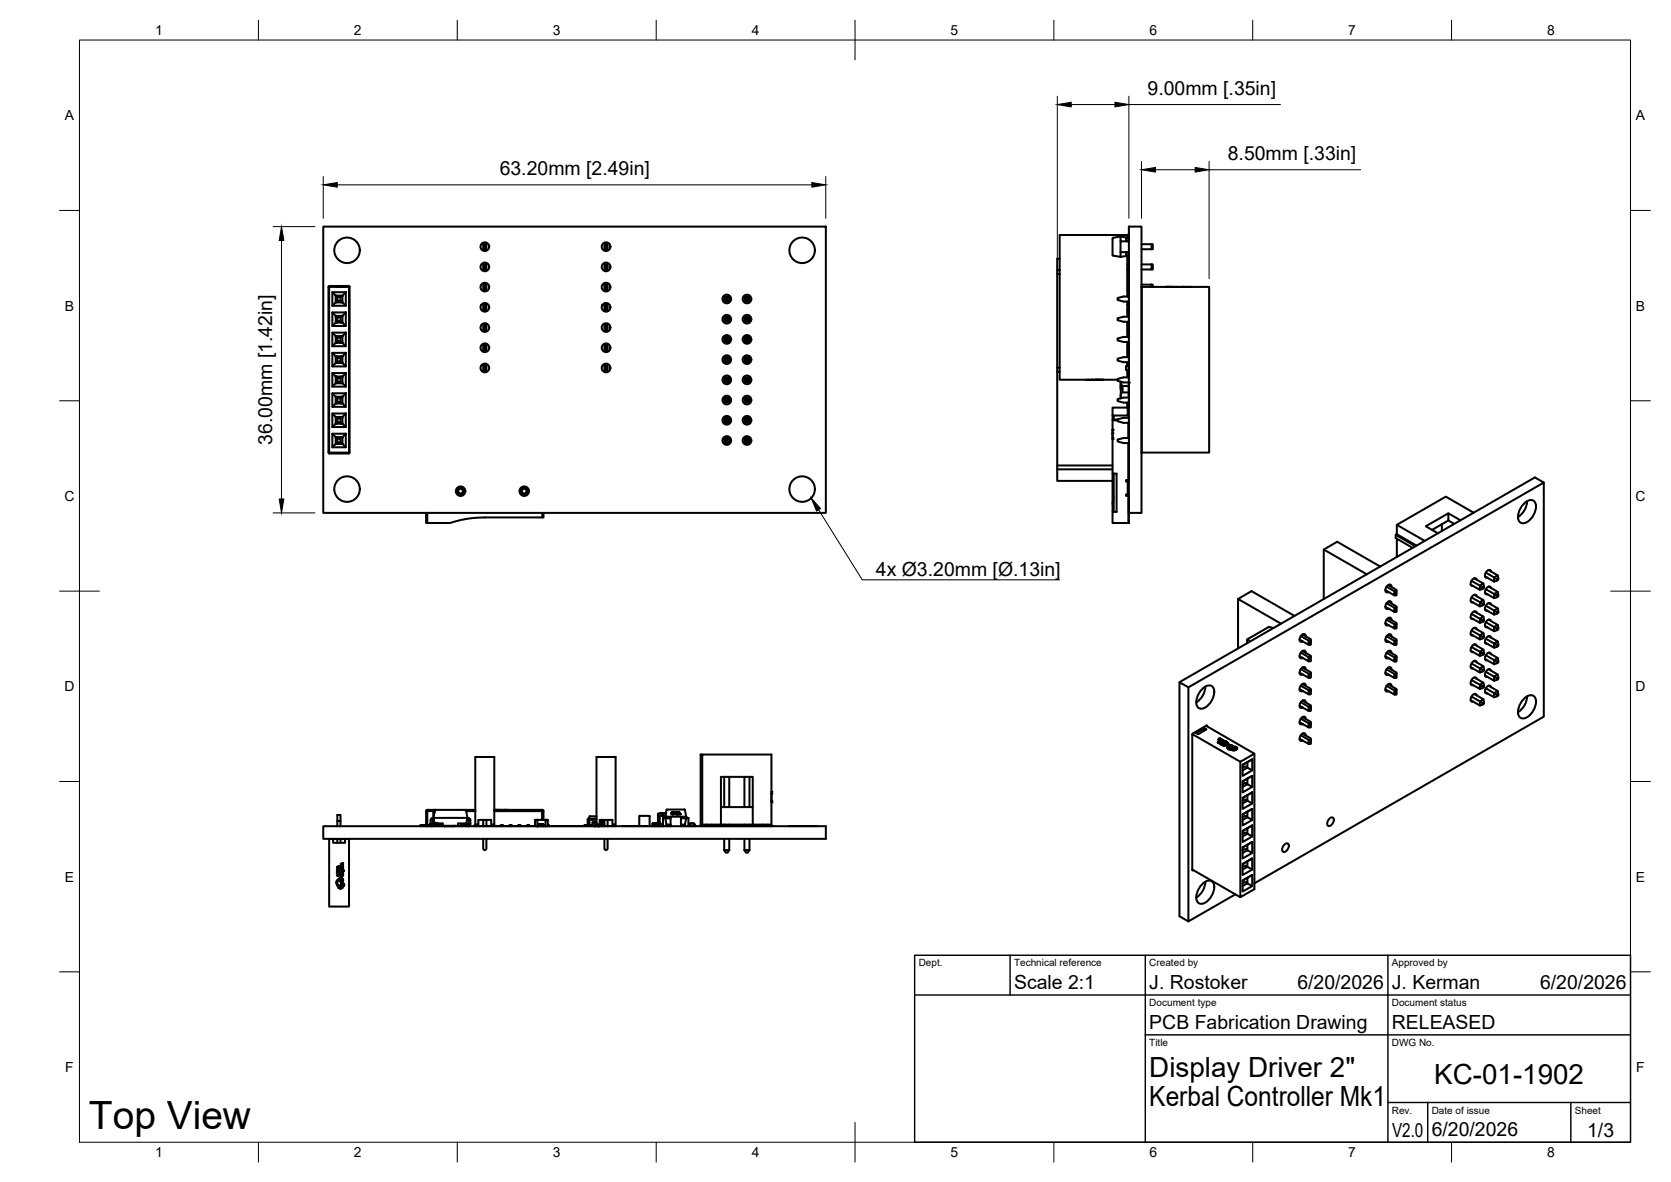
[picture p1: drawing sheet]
<svg xmlns="http://www.w3.org/2000/svg" width="420mm" height="297mm" viewBox="0 0 420 297" stroke-linecap="round" stroke-linejoin="round" font-family="sans-serif">
<!-- layer: Visible -->
<g fill="none" stroke="#000" stroke-width=".51">
<path d="M81.3 56.9h126.3v72h-126.3zM279.9 59.8l1.8-.4 2 .4v.8M279.9 59.7l-.2 .3 .1 4.2 1.9 .4M281.7 59.4v1.2M283.2 59.7l-.1 .9M283.4 59.7v-.6h-17v36.3h14.6M283.8 58.7v1.9h-2.1v2.8h2.1v11.1h-1.3l-1.5 .4v.5l1.5 .4h1.3v2.7M283.8 56.9h3.2v72h-3.2zM82.8 72.1h5v41.6h-5zM83.6 73.4h3.4v3.4h-3.4zM83.6 78.5h3.4v3.4h-3.4zM83.6 73.4l.8 .9"/>
<path d="M83.6 78.5l.8 .9M84.4 74.3v1.7M84.4 79.4v1.7M84.4 74.3h1.7M84.4 79.4h1.7M84.4 75.8l.2 .2M84.5 72.1h2.1M84.6 74.3l-.2 .1M84.6 79.4l-.2 .1M84.8 74.3v.4M84.8 74.7v.9M84.8 75.6v.4"/>
<path d="M84.8 79.4v.4M84.8 79.8v.9M84.8 74.7h.8M84.8 75.6h.8M84.8 79.8h.8M85.6 74.3v.4M85.6 74.7v.9M85.6 75.6v.4M85.6 79.4v.4M85.6 79.8v.9M86 74.3l.1 .1M86 79.4l.1 .1"/>
<path d="M86.1 76h-1.7l-.8 .8M86.1 74.3v1.7M86.1 79.4v1.7M86.1 76l.9 .8M86.1 75.8l-.1 .2M87 73.4l-.9 .9M87 78.5l-.9 .9M87.7 71.9l-4.8-.1-.3 .3v41.6l.3 .3h4.8M87.7 71.8l.2 .3M87.9 72.1v41.6M121 76.7h-.1M121.5 61.4h.3v1.2h-.3z"/>
<path d="M121.5 66.4h.3v1.3h-.3zM121.5 71.5h.3v1.3h-.3zM121.5 76.6h.3v1.3h-.3zM121.8 61.4h.2v1.2h-.2M121.8 66.4h.2v1.3h-.2M121.8 71.5h.2v1.3h-.2M121.8 76.6h.2v1.3h-.2M122 61.4h.3v1.2h-.3M122 66.4h.3v1.3h-.3M122 71.5h.3v1.3h-.3M122 76.6h.3v1.3h-.3M151.4 76.7h.1"/>
<path d="M152 61.4h.3v1.2h-.3zM152 66.4h.3v1.3h-.3zM152 71.5h.3v1.3h-.3zM152 76.6h.3v1.3h-.3zM152.3 61.4h.2v1.2h-.2M152.3 66.4h.2v1.3h-.2M152.3 71.5h.2v1.3h-.2M152.3 76.6h.2v1.3h-.2M152.5 61.4h.3v1.2h-.3M152.5 66.4h.3v1.3h-.3M152.5 71.5h.3v1.3h-.3M152.5 76.6h.3v1.3h-.3"/>
<path d="M182.1 79.6h1.3v1.3h-1.3zM182.1 74.5h1.3v1.3h-1.3zM182.1 79.6l.4 .4M182.1 74.5l.4 .4M182.5 80h.5v.5h-.5zM182.5 74.9h.5v.5h-.5zM182.5 75.4l-.4 .4M183 75.4l.4 .4M183.4 79.6l-.4 .4M183.4 74.5l-.4 .4M187.2 79.6h1.2v1.3h-1.2zM187.2 74.5h1.2v1.3h-1.2z"/>
<path d="M187.2 79.6l.4 .4M187.2 74.5l.4 .4M187.6 80h.4v.5h-.4zM187.6 74.9h.4v.5h-.4zM187.6 75.4l-.4 .4M188 75.4l.4 .4M188.4 79.6l-.4 .4M188.4 74.5l-.4 .4M265.8 67.9h.6M265.8 68.9h.6M266.4 65h-.6v28.4M281.7 63.4v1.2"/>
<path d="M283.1 63.4v.9M283.4 64.3v10.2M283.4 75.8v3.8M283.4 67.7h.4M283.4 66.4h.4M283.4 72.8h.4M283.4 71.5h.4M283.4 77.9h.4M283.4 76.6h.4M283.4 68.4h.4M283.5 78.1l.3 .4M283.7 63.4v.8l-2 .4"/>
<path d="M283.8 78.5v1.1h-1.3l-1.5 .4v.5l1.5 .4h1.3v3.8h-1.3l-1.5 .4v.4l1.5 .4h1.3v3.9h-1.3l-1.5 .3v.5l1.5 .4h1.3v3.8h-1.3l-1.5 .4v.5l1.5 .4h1.3v3.8h-1.3l-1.5 .4v.5l1.5 .4h1.3v1.2h-4.1v26.2M287 61.4h2.6v1.2h-2.6M287 72.1h17v41.6h-17M287 66.4h2.6M287 71.5h2.6M287.1 71.9v42.1M289.6 61.4h.3v1.2h-.3M289.6 66.4v1.3h-2.6M289.6 66.4h.3v1.3h-.3M289.6 71.5h.3v.6M289.6 71.5v.6M293.1 72.1h2.3"/>
<path d="M295.4 72.1h.1M295.5 72.1h.8M296.8 72.1h2.8M83.6 83.6h3.4v3.4h-3.4zM83.6 93.8h3.4v3.4h-3.4zM83.6 98.8h3.4v3.4h-3.4zM83.6 88.7h3.4v3.4h-3.4zM83.6 83.6l.8 .9M83.6 88.7l.8 .8M83.6 93.8l.8 .8M83.6 98.8l.8 .9M84.4 84.5v1.7"/>
<path d="M84.4 89.5v1.7M84.4 94.6v1.7M84.4 99.7v1.7M84.4 84.5h1.7M84.4 89.5h1.7M84.4 94.6h1.7M84.4 99.7h1.7M84.4 96.2l.2 .1M84.4 86l.2 .1M84.4 91.1l.2 .1M84.4 80.9l.2 .2M84.6 99.7l-.2 .1"/>
<path d="M84.6 94.6l-.2 .2M84.6 84.5l-.2 .1M84.6 89.5l-.2 .2M84.8 80.7v.4M84.8 84.5v.4M84.8 84.9v.8M84.8 85.7v.5M84.8 89.5v.4M84.8 89.9v.9M84.8 90.8v.4M84.8 94.6v.4M84.8 95v.9"/>
<path d="M84.8 95.9v.4M84.8 99.7v.4M84.8 80.7h.8M84.8 84.9h.8M84.8 85.7h.8M84.8 89.9h.8M84.8 90.8h.8M84.8 95h.8M84.8 95.9h.8M85.6 80.7v.4M85.6 84.5v.4M85.6 84.9v.8"/>
<path d="M85.6 85.7v.5M85.6 89.5v.4M85.6 89.9v.9M85.6 90.8v.4M85.6 94.6v.4M85.6 95v.9M85.6 95.9v.4M85.6 99.7v.4M86 99.7l.1 .1M86 94.6l.1 .2M86 84.5l.1 .1M86 89.5l.1 .2"/>
<path d="M86.1 81.1h-1.7l-.8 .8M86.1 86.2h-1.7l-.8 .8M86.1 91.2h-1.7l-.8 .9M86.1 96.3h-1.7l-.8 .9M86.1 84.5v1.7M86.1 89.5v1.7M86.1 94.6v1.7M86.1 99.7v1.7M86.1 81.1l.9 .8M86.1 86.2l.9 .8M86.1 91.2l.9 .9M86.1 96.3l.9 .9"/>
<path d="M86.1 96.2l-.1 .1M86.1 86l-.1 .1M86.1 91.1l-.1 .1M86.1 80.9l-.1 .2M87 83.6l-.9 .9M87 88.7l-.9 .8M87 93.8l-.9 .8M87 98.8l-.9 .9M121.5 81.7h.3v1.3h-.3zM121.5 86.8h.3v1.2h-.3zM121.5 91.8h.3v1.3h-.3zM121.8 81.7h.2v1.3h-.2"/>
<path d="M121.8 86.8h.2v1.2h-.2M121.8 91.8h.2v1.3h-.2M122 81.7h.3v1.3h-.3M122 86.8h.3v1.2h-.3M122 91.8h.3v1.3h-.3M152 81.7h.3v1.3h-.3zM152 86.8h.3v1.2h-.3zM152 91.8h.3v1.3h-.3zM152.3 81.7h.2v1.3h-.2M152.3 86.8h.2v1.2h-.2M152.3 91.8h.2v1.3h-.2M152.5 81.7h.3v1.3h-.3"/>
<path d="M152.5 86.8h.3v1.2h-.3M152.5 91.8h.3v1.3h-.3M182.1 84.7h1.3v1.2h-1.3zM182.1 99.9h1.3v1.3h-1.3zM182.1 94.8h1.3v1.3h-1.3zM182.1 89.7h1.3v1.3h-1.3zM182.1 84.7l.4 .4M182.1 99.9l.4 .4M182.1 94.8l.4 .4M182.1 89.7l.4 .4M182.5 85.1h.5v.4h-.5zM182.5 95.2h.5v.5h-.5z"/>
<path d="M182.5 90.1h.5v.5h-.5zM182.5 85.5l-.4 .4M182.5 95.7l-.4 .4M182.5 90.6l-.4 .4M182.5 80.5l-.4 .4M183 80.5l.4 .4M183 85.5l.4 .4M183 95.7l.4 .4M183 90.6l.4 .4M183.4 89.7l-.4 .4M183.4 84.7l-.4 .4M183.4 99.9l-.4 .4"/>
<path d="M183.4 94.8l-.4 .4M187.2 84.7h1.2v1.2h-1.2zM187.2 99.9h1.2v1.3h-1.2zM187.2 94.8h1.2v1.3h-1.2zM187.2 89.7h1.2v1.3h-1.2zM187.2 84.7l.4 .4M187.2 99.9l.4 .4M187.2 94.8l.4 .4M187.2 89.7l.4 .4M187.6 85.1h.4v.4h-.4zM187.6 95.2h.4v.5h-.4zM187.6 90.1h.4v.5h-.4z"/>
<path d="M187.6 85.5l-.4 .4M187.6 95.7l-.4 .4M187.6 90.6l-.4 .4M187.6 80.5l-.4 .4M188 85.5l.4 .4M188 90.6l.4 .4M188 95.7l.4 .4M188 80.5l.4 .4M188.4 84.7l-.4 .4M188.4 99.9l-.4 .4M188.4 94.8l-.4 .4M188.4 89.7l-.4 .4"/>
<path d="M265.8 93.4v24.5M265.8 92.4h.6M265.8 93.4h.6M273.1 95.4h1.9M273.1 95.4h.1M273.7 95.4h.1M274.5 95.4h.1M274.7 95.4h.1M275 95.4h.1M275.3 95.4h.1M275.4 95.4h.1M275.5 95.4h.1"/>
<path d="M275.5 95.4h.3M275.9 95.4h.1M275.9 95.4h.2M276.1 95.4h.1M276.2 95.4h.4M276.6 95.4h.3M276.6 95.4h.1M276.7 95.4h.1M276.8 95.4h.1M276.9 95.4h.1M277.1 95.4h-.2M277.1 95.4h.4"/>
<path d="M277.1 95.4h.1M277.2 95.4h.1M277.3 95.4h.1M277.5 95.4h.1M281.8 99.1v1M281.8 96.1v.4M281.8 96.8h.1M281.8 96.6v.2M281.8 96.8v.7M281.8 96.6h.1M281.8 97.5v.3M281.8 95.9v4.2"/>
<path d="M283.1 92v1M283.4 92h.3M283.4 91.5h.4M283.4 80.9v3.8M283.4 85.9v3.9M283.4 91v1M283.4 93v1.8M283.4 83h.4M283.4 81.7h.4M283.4 88h.4M283.4 86.8h.4M283.4 93.1h.4"/>
<path d="M283.4 91.8h.4M283.4 89.7h.4M283.7 80.9v.8M283.7 83v1.7M283.8 99.1h.1M283.8 94.8h.1M283.8 93.5h.1M283.8 92h-.7v1h.7M283.8 97h-1.5v1.6h1.5M83.6 103.9h3.4v3.4h-3.4zM83.6 109h3.4v3.4h-3.4zM83.6 109l.8 .9"/>
<path d="M83.6 103.9l.8 .9M84.4 104.8v1.7M84.4 109.9v1.7M84.4 109.9h1.7M84.4 104.8h1.7M84.4 106.3l.2 .2M84.4 111.4l.2 .1M84.4 101.2l.2 .2M84.6 104.8l-.2 .1M84.6 109.9l-.2 .1M84.8 104.8v.4M84.8 105.2v.9"/>
<path d="M84.8 106.1v.4M84.8 109.9v.4M84.8 110.3v.9M84.8 111.2v.4M84.8 100.1v.9M84.8 101v.4M84.8 105.2h.8M84.8 106.1h.8M84.8 110.3h.8M84.8 111.2h.8M84.8 100.1h.8M84.8 101h.8"/>
<path d="M85.6 104.8v.4M85.6 105.2v.9M85.6 106.1v.4M85.6 109.9v.4M85.6 110.3v.9M85.6 111.2v.4M85.6 100.1v.9M85.6 101v.4M86 104.8l.1 .1M86 109.9l.1 .1M86.1 111.6h-1.7l-.8 .8M86.1 101.4h-1.7l-.8 .8"/>
<path d="M86.1 106.5h-1.7l-.8 .8M86.1 104.8v1.7M86.1 109.9v1.7M86.1 111.6l.9 .8M86.1 101.4l.9 .8M86.1 106.5l.9 .8M86.1 106.3l-.1 .2M86.1 111.4l-.1 .1M86.1 101.2l-.1 .2M87 109l-.9 .9M87 103.9l-.9 .9M87.9 113.7l-.2 .3"/>
<path d="M182.1 105h1.3v1.3h-1.3zM182.1 110.1h1.3v1.2h-1.3zM182.1 105l.4 .4M182.1 110.1l.4 .4M182.5 100.3h.5v.5h-.5zM182.5 105.4h.5v.5h-.5zM182.5 110.5h.5v.4h-.5zM182.5 100.8l-.4 .4M182.5 105.9l-.4 .4M182.5 110.9l-.4 .4M183 100.8l.4 .4M183 105.9l.4 .4"/>
<path d="M183 110.9l.4 .4M183.4 105l-.4 .4M183.4 110.1l-.4 .4M187.2 105h1.2v1.3h-1.2zM187.2 110.1h1.2v1.2h-1.2zM187.2 105l.4 .4M187.2 110.1l.4 .4M187.6 100.3h.4v.5h-.4zM187.6 105.4h.4v.5h-.4zM187.6 110.5h.4v.4h-.4zM187.6 100.8l-.4 .4M187.6 105.9l-.4 .4"/>
<path d="M187.6 110.9l-.4 .4M188 100.8l.4 .4M188 105.9l.4 .4M188 110.9l.4 .4M188.4 105l-.4 .4M188.4 110.1l-.4 .4M265.8 117.9v2.9h13.9M265.8 117h13.9M265.8 117.9h13.9M279.7 105.6h.3M279.7 119h.3M279.7 104.4h.3"/>
<path d="M279.7 108.9h.1M279.7 107.9v1M279.7 108.9v1.5M280 119h.8v9.6h-1.1v2.8h4.1v-6.2M280 105.4h1M280 104.4v1.2M280 119v9.6M280 105.6h1M283.4 101.2v1.2M283.5 101.2v3.2h-3.5M283.5 104.4h.3M283.7 111.3v9.3h-.6v.4h.4"/>
<path d="M283.7 106.3v3.8M283.8 105h-1.3l-1.5 .4v.5l1.5 .4h1.3v3.8h-1.3l-1.5 .4v.4l1.5 .4h1.3v8.9M107.1 128.9v2.5h.3M107.4 128.9v2.5h5.8l4.3-1 2.9-.3 16-.1v-1.1M136.7 128.9v1.1h-.3M280 124.7l-.3 1.9M283.5 124.2h-.4v.4h.6v6.8M283.8 121h-.3v3.2h.3M332.8 138.1l10.9 6.2M350.9 134.4l5 2.9M351.2 131.9v2.3l-.3 .2v.8l4.3 2.5M351.2 135.4v4.6"/>
<path d="M351.2 134.2l5 2.9M362.5 131.7v1.7M364.2 129v1.8l1.5 .9M364.2 130.8l-4.1 2.4M367.2 130.8l-3-1.8-5.7 3.3 3 1.7M370.5 128.8l-7-4-12.3 7.1 7 4M383 126.8a2.09 2.09 0 0 1 2.7-.9 3.8 3.8 0 0 1-1.2 4.9 1.52 1.52 0 0 1-1.5 .7 1.52 1.52 0 0 1-1.3-1 4.6 4.6 0 0 1 1.3-3.7zM384 126a5 5 0 0 1-2.3 3.9M388.2 121.3l-89.4 51.4M311.3 150.5l10.8 6.2M319.1 157.6l1.1 .2M319.1 157.6l-5.4 3"/>
<path d="M325.5 154.8l-10.8-6.2-3.4 1.9v12.4M327.1 159.9l1.9 1.1v1l-2.3-1.3M327.5 159.4l2.1 1.3v.2M328.3 159.9v-.3a.76 .76 0 0 0-1.3 .4l-.2 .6a.53 .53 0 0 0 .5 .7l.3-.1M347 142.4l-10.8-6.2-3.4 1.9v12.4M348.6 147.5l2 1.1v1l-2.3-1.3M348.6 151.6l2 1.1v1.1l-2.3-1.3M348.6 155.8l2 1.1v1l-2.3-1.3M348.6 159.9l2 1.1v1.1l-2.3-1.3M349.1 147l2.1 1.3v.2M349.1 151.2l2.1 1.2v.2M349.1 155.3l2.1 1.3v.2"/>
<path d="M349.1 159.5l2.1 1.2v.3M349.9 155.8l-.1-.3a.76 .76 0 0 0-1.2 .4l-.3 .6a.53 .53 0 0 0 .6 .7l.3-.1M349.9 151.7l-.1-.4a.76 .76 0 0 0-1.2 .4l-.3 .6a.53 .53 0 0 0 .6 .8l.3-.2M349.9 147.5l-.1-.3a.76 .76 0 0 0-1.2 .4l-.3 .6a.53 .53 0 0 0 .6 .7l.3-.1M349.9 160l-.1-.4a.76 .76 0 0 0-1.2 .4l-.3 .6a.53 .53 0 0 0 .6 .7l.3-.1M350.6 148.6h.4v1h-.4M350.6 152.7h.4v1.1h-.4M350.6 156.9h.4v1h-.4M351 148.6l.2-.1-.2 1.1M351 152.7l.2-.1-.2 1.2M351 156.9l.2-.1-.2 1.1M369.8 155.2l2.3 1.3v-1l.7 .4"/>
<path d="M369.8 159.3l2.3 1.4v-1.1l.7 .4M369.8 151.1l2.3 1.3v-1.1l.7 .5M369.8 146.9l2.3 1.3v-1l.7 .4M370.7 153.6l2.3 1.4-.9 .5-2.1-1.2M370.7 157.8l2.3 1.3-.9 .5-2.1-1.2M370.7 149.5l2.3 1.3-.9 .5-2.1-1.2M370.7 145.3l2.3 1.4-.9 .5-2.1-1.2M371.3 149.8l-.1-.2a1.1 1.1 0 0 0-1.2 .5 1.1 1.1 0 0 0 .2 1.3h.2M371.3 154l-.1-.2a1.1 1.1 0 0 0-1.2 .5 1.1 1.1 0 0 0 .2 1.3h.2M371.3 158.2l-.1-.3a1.1 1.1 0 0 0-1.2 .5 1.1 1.1 0 0 0 .2 1.3h.2M371.3 145.7l-.1-.3a1.1 1.1 0 0 0-1.2 .6 1.1 1.1 0 0 0 .2 1.3l.2-.1M372.8 155.9l.3-.2v.4l-.3 .2z"/>
<path d="M372.8 151.8l.3-.3v.4l-.3 .2zM372.8 147.6l.3-.2v.4l-.3 .2zM372.8 156.3l-.7 .2M372.8 152.1l-.7 .3M372.8 148l-.7 .2M373 155l.1 .7M373 159.1l.1 .8M373 150.8l.1 .7M373 146.7l.1 .7M373.4 153.1l2.3 1.4v-1.1l.7 .4M373.4 157.3l2.3 1.3v-1l.7 .4M373.4 149l2.3 1.3v-1l.7 .4"/>
<path d="M373.4 144.8l2.3 1.4v-1.1l.7 .4M374.3 151.6l2.3 1.3-.9 .5-2.1-1.2M374.3 159.9l2.3 1.3-.9 .5-2.1-1.2M374.3 155.7l2.3 1.3-.9 .6-2.1-1.2M374.3 147.4l2.3 1.3-.9 .6-2.1-1.2M374.3 143.3l2.3 1.3-.9 .5-2.1-1.2M374.9 151.9l-.1-.2a1.1 1.1 0 0 0-1.2 .5 1.1 1.1 0 0 0 .2 1.3h.2M374.9 156.1l-.1-.3a1.1 1.1 0 0 0-1.2 .5 1.1 1.1 0 0 0 .2 1.4l.2-.1M374.9 143.6l-.1-.2a1.1 1.1 0 0 0-1.2 .5 1.1 1.1 0 0 0 .2 1.3h.2M374.9 147.8l-.1-.3a1.1 1.1 0 0 0-1.2 .6 1.1 1.1 0 0 0 .2 1.3l.2-.1M376.4 153.8l.3-.2v.4l-.3 .2zM376.4 158l.3-.2v.4l-.3 .2z"/>
<path d="M376.4 149.7l.3-.2v.4l-.3 .2zM376.4 145.5l.3-.2v.4l-.3 .2zM376.4 154.2l-.7 .3M376.4 158.4l-.7 .2M376.4 150.1l-.7 .2M376.4 145.9l-.7 .3M376.6 152.9l.1 .7M376.6 157l.1 .8M376.6 148.7l.1 .8M376.6 144.6l.1 .7M296.6 171.4l89.3-51.4 2.3 1.3v58.8l-72.8 41.9M302.1 173.4a2.09 2.09 0 0 1 2.7-.9 3.8 3.8 0 0 1-1.2 4.9 1.52 1.52 0 0 1-1.5 .7 1.52 1.52 0 0 1-1.3-1.1 4.6 4.6 0 0 1 1.3-3.6z"/>
<path d="M303.1 172.5a5 5 0 0 1-2.3 4M313.7 160.6l-.1 1M327.1 164l1.9 1.1v1.1l-2.3-1.3M327.1 168.2l1.9 1.1v1l-2.3-1.3M327.1 172.3l1.9 1.1v1.1l-2.3-1.3M327.1 176.5l1.9 1.1v1.1l-2.3-1.4M327.5 163.6l2.1 1.2v.3M327.5 167.8l2.1 1.2v.2M327.5 171.9l2.1 1.2v.3M327.5 176.1l2.1 1.2v.2M328.3 172.4v-.4a.76 .76 0 0 0-1.3 .4l-.2 .6a.53 .53 0 0 0 .5 .8l.3-.2M328.3 168.2v-.3a.76 .76 0 0 0-1.3 .4l-.2 .6a.53 .53 0 0 0 .5 .7l.3-.1"/>
<path d="M328.3 164.1v-.4a.76 .76 0 0 0-1.3 .4l-.2 .6a.53 .53 0 0 0 .5 .8l.3-.2M328.3 176.5v-.3a.76 .76 0 0 0-1.3 .4l-.2 .6a.53 .53 0 0 0 .5 .7l.3-.1M329 161h.5v1h-.5M329 165.1h.5v1.1h-.5M329 169.3h.5v1h-.5M329 173.4h.5v1.1h-.5M329 177.6h.5v1.1h-.5M329.5 161l.1-.1v1.1h-.1M329.5 165.1h.1v1l-.1 .1M329.5 169.3l.1-.1v1.1h-.1M329.5 173.4h.1v1l-.1 .1M329.5 177.6l.1-.1v1.1l-.1 .1"/>
<path d="M348.6 164l2 1.2v1l-2.3-1.3M348.6 168.2l2 1.1v1.1l-2.3-1.3M348.6 172.4l2 1.1v1l-2.3-1.3M349.1 163.6l2.1 1.3v.2M349.1 167.8l2.1 1.2v.3M349.1 171.9l2.1 1.3v.2M349.9 172.4l-.1-.3a.76 .76 0 0 0-1.2 .4l-.3 .6a.53 .53 0 0 0 .6 .7l.3-.1M349.9 168.3l-.1-.4a.76 .76 0 0 0-1.2 .4l-.3 .6a.53 .53 0 0 0 .6 .7l.3-.1M349.9 164.1l-.1-.3a.76 .76 0 0 0-1.2 .4l-.3 .6a.53 .53 0 0 0 .6 .7l.3-.1M350.6 161h.4v1.1h-.4M350.6 165.2h.4v1h-.4M350.6 169.3h.4v1.1h-.4"/>
<path d="M350.6 173.5h.4v1h-.4M351 161h.2l-.2 1.1M351 165.2l.2-.1-.2 1.1M351 169.3h.2l-.2 1.1M351 173.5l.2-.1-.2 1.1M369.8 167.7l2.3 1.3v-1.1l.7 .5M369.8 163.5l2.3 1.3v-1l.7 .4M369.8 171.8l2.3 1.4v-1.1l.7 .4M369.8 176l2.3 1.3v-1l.7 .4M370.7 166.1l2.3 1.3-.9 .5-2.1-1.2M370.7 161.9l2.3 1.4-.9 .5-2.1-1.2M370.7 170.3l2.3 1.3-.9 .5-2.1-1.2"/>
<path d="M370.7 174.4l2.3 1.3-.9 .6-2.1-1.2M371.3 166.4l-.1-.2a1.1 1.1 0 0 0-1.2 .5 1.1 1.1 0 0 0 .2 1.3h.2M371.3 170.6l-.1-.2a1.1 1.1 0 0 0-1.2 .5 1.1 1.1 0 0 0 .2 1.3h.2M371.3 174.8l-.1-.3a1.1 1.1 0 0 0-1.2 .5 1.1 1.1 0 0 0 .2 1.4l.2-.1M371.3 162.3l-.1-.2a1.1 1.1 0 0 0-1.2 .5 1.1 1.1 0 0 0 .2 1.3h.2M372.8 168.4l.3-.2v.4l-.3 .1zM372.8 164.2l.3-.2v.4l-.3 .2zM372.8 160l.3-.1v.3l-.3 .3zM372.8 172.5l.3-.2v.4l-.3 .2zM372.8 176.7l.3-.2v.4l-.3 .2zM372.8 168.7l-.7 .3M372.8 164.6l-.7 .2"/>
<path d="M372.8 160.5l-.7 .2M372.8 172.9l-.7 .3M372.8 177.1l-.7 .2M373 167.4l.1 .8M373 163.3l.1 .7M373 171.6l.1 .7M373 175.7l.1 .8M373.4 165.6l2.3 1.3v-1l.7 .4M373.4 161.4l2.3 1.4v-1.1l.7 .4M373.4 169.7l2.3 1.4v-1.1l.7 .4M373.4 173.9l2.3 1.3v-1l.7 .4M374.3 164l2.3 1.4-.9 .5-2.1-1.2"/>
<path d="M374.3 168.2l2.3 1.3-.9 .5-2.1-1.2M374.3 172.3l2.3 1.4-.9 .5-2.1-1.2M374.9 160.2l-.1-.2a1.1 1.1 0 0 0-1.2 .5 1.1 1.1 0 0 0 .2 1.3h.2M374.9 164.4l-.1-.3a1.1 1.1 0 0 0-1.2 .6 1.1 1.1 0 0 0 .2 1.3h.2M374.9 168.5l-.1-.2a1.1 1.1 0 0 0-1.2 .5 1.1 1.1 0 0 0 .2 1.3h.2M374.9 172.7l-.1-.3a1.1 1.1 0 0 0-1.2 .6 1.1 1.1 0 0 0 .2 1.3l.2-.1M376.4 166.3l.3-.2v.4l-.3 .2zM376.4 162.1l.3-.2v.4l-.3 .2zM376.4 170.4l.3-.1v.3l-.3 .2zM376.4 174.6l.3-.2v.4l-.3 .2zM376.4 166.7l-.7 .2M376.4 162.5l-.7 .3"/>
<path d="M376.4 170.8l-.7 .3M376.4 175l-.7 .2M376.6 165.4l.1 .7M376.6 161.2l.1 .7M376.6 169.5l.1 .8M376.6 173.7l.1 .7M383 175.8a2.09 2.09 0 0 1 2.7-.8 3.8 3.8 0 0 1-1.2 4.9 1.52 1.52 0 0 1-1.5 .7 1.52 1.52 0 0 1-1.3-1.1 4.6 4.6 0 0 1 1.3-3.7zM384 175a5 5 0 0 1-2.3 4M119.5 190.2h4.8v17h-.8v-1.2h-3.2v1.2h-.8zM150 190.2h4.8v17h-.8v-1.2h-3.2v1.2h-.8zM176.6 189.6h-.4v17.6h5.1M182.1 195.2v7.6"/>
<path d="M183.4 195.2v7.6M187.2 195.2v7.6M188.4 195.2v7.6M194 199v2M300 184.3l-.2 .3v34l.3 .1M302.7 183.1v.6M302.7 182.9l.7 .4-2.1 1.2-.7-.4M302.7 183.1l-1.9 1.1M303.4 182.5l12 6.9-3.5 2-12-6.9M303.5 182.5l-.1-.2-3.4 2M306.3 186.6h.1M306.3 186.5v.1"/>
<path d="M306.3 185.9h.1M306.4 186.4l.2 .1-.3 .1zM306.4 186.4l-.1 .1M306.5 185.9h-.1M306.5 186.3l.4 .2-.7 .1zM306.5 186.3l-.1 .1 .2 .1M306.6 185.7l.1 .1-.3 .1zM306.6 185.5l.4 .3-.7 .1zM306.7 186.6l-.1 .2 .2 .1 .4-.2M306.7 186.7v.1M306.7 185.6l-.1 .1M306.7 185.8l-.2 .1"/>
<path d="M306.7 186.6v.1M306.8 185.9l-.1 .2 .3 .1 .4-.2M306.9 186.5l-.7 .1M306.9 185.9l-.1 .1M306.9 187l.5-.1-.1-.2 .3 .2-.5 .2zM306.9 186.5l.3 .2M306.9 186.6h-.2M306.9 186.5l-.2 .1M306.9 186.6l.2 .1-.4 .1M307 185.8l-.7 .1M307 185.9l.3 .1-.4 .2-.1-.2M307 185.9l.4 .1"/>
<path d="M307 185.9h-.1M307.1 185.8l-.3 .1M307.1 186.3h.3l-.2-.1 .4-.1-.1-.1 .2 .2-.4 .2zM307.1 186.3h-.1M307.1 186.9l.2 .1M307.2 186.7l-.4 .2-.2-.2M307.2 186.2l.2 .1M307.3 186.8l.1 .1M307.4 186l-.4 .2-.3-.2M307.4 186.1h.2M307.4 186.4h.1M307.6 186.9l-.5 .2-.2-.1"/>
<path d="M307.7 186.5l.5-.2-.5 .2M307.7 186.5h.1M307.7 186.2l-.4 .2-.3-.1M307.7 187v.2h-.4M307.7 187l.1 .1M307.7 187h-.1h.2l-.1 .2h-.4M307.7 187.5h.1M307.8 186.6h.3M307.8 186.6h.2M307.8 186.6l.2 .1M307.8 186.3l-.3 .1M307.8 186.3h.1"/>
<path d="M307.8 186.3l-.1 .2M307.8 187.1l-.1 .2-.4-.1M307.9 187.1l.2 .1M308 187.1l.1 .1M308 187.1l.2 .1-.4 .3M308 186.5l.1 .1M308 186.5v.1M308 186.6h.1M308 186.5h.3M308.1 186.6l-.1 .1M308.1 186.6h.1M308.1 186.7l.2 .1"/>
<path d="M308.1 187.2l-.4 .3M308.1 186.4h-.1M308.1 186.4l.2 .1M308.1 186.2l.1 .1M308.1 186.3l-.7 .1M308.2 187.2l-.5 .3M308.2 186.7h.1M308.2 187l.6-.2-.1-.1 .2 .1-.4 .3zM308.3 186.7h.1M308.3 186.5h-.1M308.4 186.6l-.1 .1h.2M308.4 186.6l-.1 .1"/>
<path d="M308.4 186.6l.1 .1M308.4 186.9l.2 .1M308.5 186.7h.1M308.5 186.6l-.3 .1M308.5 186.6l-.4 .1 .2 .1-.1-.1M308.6 186.7h-.4M308.6 186.7l.2 .1M308.6 187.9l.3 .4 .8 .1a.92 .92 0 0 0 1.2-.2M308.6 187.9h.1M308.7 187.5v.2M308.7 187.7l-.1 .2M308.7 187.7l.1-.4h.8l.2 .2h-.9v.5l1.3 .4 .4-.1v-.2l-1.2-.4v-.1h1.2l.3 .3"/>
<path d="M308.9 186.8l-.4 .3-.3-.1M309 187.7l-.1 .2M309.4 187.7l.6 .1M309.9 187.4h-.8l-.2 .1M310 187.9l.6 .3M310.6 187.8l-.3 .1M310.6 187.8v.1M310.8 187.9l.1 .3M310.9 188.2h.1M312.4 192.2l2.5-1.4v2.8l-2.5 1.4zM312.4 196.4l2.5-1.4v2.7l-2.5 1.4zM312.4 193.6l1.2-.7 1.3 .7"/>
<path d="M312.4 197.7l1.2-.6 1.3 .6M313.6 191.5v1.4l-.5-.3-.7 .3M313.6 195.7v1.4l-.5-.4-.7 .4M313.6 199.8v1.4l-.5-.3-.7 .3M313.6 191.5l-1.2 .7M314.9 190.8l-1.3 .7M314.9 195l-2.5 1.4M314.9 199.1l-2.5 1.4M315.4 189.4v34l-3.5 2.1v-34.1M327.1 180.6l1.9 1.1v1.1l-2.3-1.3M327.1 184.8l1.9 1.1v1.1l-2.3-1.4M327.5 180.2l2.1 1.2v.3"/>
<path d="M327.5 184.4l2.1 1.2v.2M328.3 184.8v-.3a.76 .76 0 0 0-1.3 .4l-.2 .6a.53 .53 0 0 0 .5 .7l.3-.1M328.3 180.7v-.3a.76 .76 0 0 0-1.3 .4l-.2 .5a.53 .53 0 0 0 .5 .8l.3-.2M329 181.7h.5v1.1h-.5M329 185.9h.5v1.1h-.5M329.5 181.7h.1v1l-.1 .1M329.5 185.9l.1-.1v1.1l-.1 .1M81.3 207.6h126.3v3.2h-126.3zM82.6 210.8h5.3M82.8 210.8v17h5v-17M83.8 210.8v1h3v-1M84.7 220h.5l.1-.3v.4z"/>
<path d="M84.7 218.8l.1 .3h.2v-.3v.3h.2l.1-.3v.3h-.6zM84.7 217.9l.6-.3-.2 .2 .2 .4zM84.8 218.3l.1-.1a.33 .33 0 0 1 .4 .1 .33 .33 0 0 1 0 .4h-.6zM84.8 217.9l.3-.1v.2zM84.8 206.3h.8v1.3M84.8 210.8v1M84.8 218.3v.3h.4v-.3h-.4M85.3 219.4l-.1-.1 .1 .2-.3 .2-.3-.2v-.3l.2 .4 .4-.2M85.6 206.3v-1.5h-.8v2.8M85.6 210.8v1M85.7 219.8v.2h.2v-.2l.1 .2h.2l.1-.3v.4h-.6zM85.7 218.1v.2h.2v-.2l.1 .2h.2l.1-.3v.4h-.6z"/>
<path d="M85.7 217.1l.6-.2-.2 .1 .2 .4zM85.7 217.6l.2-.1a.34 .34 0 0 1 .3 .1 .34 .34 0 0 1 .1 .3h-.6zM85.8 217.1l.2-.1v.2zM85.8 218.5l.7 .3-.2-.1-.5 .2 .4-.2zM85.9 219.3h.4v.3l-.2 .1-.1-.3-.1 .2zM85.9 219.1h.1M86 217.5l.2 .4h-.5l.3-.4M86 219v.1M86.1 219.6h.1M86.2 218.9l.1 .2M86.2 218.9l-.2 .1M86.2 219.6l-.1-.2v.2"/>
<path d="M86.3 219.1l-.1 .1-.1-.2-.2 .2v-.3l.1 .2M105.6 207.6h3M107.1 207.3h-1.4v.3M107.4 207.5l-.2 .1M107.4 203.5h2.1M107.5 203.5l-.4 .3v3.7h.3M108.2 207.3h-.7v.3M108.2 207v.6h.4M108.2 207h.1M108.3 207l.1 .5 .5 .1M108.3 206.9l-.1 .7M108.3 207l-.1 .6h.4"/>
<path d="M108.7 207.6h.1M108.7 207l.2 .2h1.8v.4M108.8 207.6h8.9M108.9 205.5h.1M108.9 205.5l-.6 .4v1.1M108.9 203.8h-1.5v3.8M108.9 203.8v1.7M108.9 206v.9M109 205.5h8.5M109 205.5l.3 1.4M109 207.2h.1M109 207.1l.1 .1"/>
<path d="M109.1 206l-.4 .1v.9M109.2 206.9h.1M109.3 203.5l-.4 .3M109.3 206.9h2.1v.6h3.8v-.6h1.9M109.3 206.9l-.6 .1h1.1h-1.1M109.3 203.8l-.1 .4M109.3 203.7l-.3 1.8M109.5 203.5h10M109.5 203.5l-.1 .2M109.8 206.9l.4 .1v.2v-.2h-1.5M109.8 206.9v.1M110.2 206.9v.3"/>
<path d="M111.1 206.9l.1 .7M111.7 207.6h2.2M111.7 207.6h.1M111.7 207.5v.1M111.8 207.6h.1M113.7 207.6h.1M113.9 207.5v.1M113.9 207.6h.1M114.4 207.5l-.1 .1M117 203.5l.2 .2 .3 1.8M117.1 206.9h.2M117.2 203.8h2.3"/>
<path d="M117.4 206l.4 .1v.9M117.5 205.5l-.2 1.4M117.5 205.5h.2M117.7 205.5l.4 .2 .2 .4M117.8 207l-.1 .2h-1.8v.4M118.3 206.1v.9M118.3 207l-.2 .5-.4 .1M119.3 207.6h35.7M119.3 207.6v-.3h.6v.3M121.5 210.8v2.5l.3 .3 .5-.3v-2.5M121.5 206v1.6v-.3M122.3 206v1.6"/>
<path d="M123.7 207.6v-.3h.6v.3M124.3 203.5h12.1M124.3 203.8h12.1v2.2M124.4 203.5h3.3M125.9 207.6v-.3h.6v.3M128.1 207.6v-.3h.6v.3M130.3 207.6v-.3h.6v.3M132.5 207.6v-.3h.6v.3M134.6 206h.5M134.6 206v1.6M135 206h2.2M135 207.6h.1"/>
<path d="M135 206h.1M135 207.6h2.2M135 206.1v1.5M135 206v.1M135.1 207.6h.1M135.3 207.6h.1M135.6 207.2v.1M135.6 207.2h.1M135.6 207.4h.1M135.6 207.2l.2-.1 .1 .3M135.6 207.3h.2l-.2 .1M135.6 207.1l-.2 .1 .2 .2"/>
<path d="M135.6 207.1h.3M135.9 207.1v.3M136.1 207.1v.1zM136.1 207.3l.1 .1zM136.2 207.2h.1M136.2 207.4h.1M136.2 207.3h.1M136.2 207.3v.1M136.2 207.1h.1M136.2 207.1v.1M136.3 207.1v.1zM136.3 207.3v.1"/>
<path d="M136.3 207.4h.1M136.3 207.3h.1M136.3 207.3l.1 .2zM136.4 207.4h-.1M136.4 207.2h.1M136.4 207.6h.1M136.4 203.5l.3 .3v2.2M136.4 207.1v.1M136.4 207.1h.1M136.4 207.3l.1 .1zM136.5 207.2h-.1M136.5 207.1v.1"/>
<path d="M136.5 207.1v.1zM136.5 207.1h.1M136.5 207.4h.1M136.5 207.3v.1M136.6 207.6h.1M136.6 207.3h.1M136.6 207.4h.1M136.6 207.4h-.1M136.6 207.3v.1M136.7 207.3v.1zM136.7 207.3h.1M137.1 206h.6"/>
<path d="M137.1 207.6h.1M137.2 207.6h.1M137.2 206h.1M137.2 206.1v1.5M137.7 206v1.6M137.7 207.3h.3v.3M147.8 207.2l-.9 .1v.3M148 205.7l-.2 .2v1.3M148.1 207.4l-.2 .2M149 207.3h-.7l-.2-1.3v1.4M149.4 207.6h.1M149.4 206.6h.1"/>
<path d="M149.4 207.6h1.1M149.4 206.7h.6M149.4 206.7v.9M149.4 206.7h.1M149.5 206.7l-.5-.1v1M149.5 207.6h.1M149.6 207.4h.1M149.7 207.4h.1M149.7 207.3l-.1 .1M149.7 207.4v.1M149.7 207.3h.1M149.7 207.3v.1"/>
<path d="M149.8 207.3h-.1M149.8 207.3v.1M149.7 207.5h.1M149.8 207.4h.1M149.8 207.4h-.1M149.9 207.4h.1M149.9 207.3v.1M149.9 207.3h.1M150 207.3v.1M150 207.4h.1M150 207.4l-.1 .1M150 207.3h.1"/>
<path d="M150 207.4h-.1M150 205.7h-1.9v.3h1.9M150 205.1h-1.7l-.2 .6h-.1M150.1 207.4h.1M150.5 207.6h.1M150.5 207.2v.4M150.6 207.6h.1M150.8 206.6l.2 .1v.9M151.3 206l-.1 1.3h-.2M151.4 206v1.4l.2 .2M151.7 206v1.2M151.7 207.2l.3 .1"/>
<path d="M152 210.8v2.5l.3 .3 .5-.3v-2.5M152 206v1.6M152.8 206v1.6M156.5 207.6h12.1M163.2 207.6l.1-2.5-2.5-.1 .1 2.6M164.1 207h1.9v.6h-1.9zM164.5 206.9l-.4 .1v.6h.5M164.5 207h1.2zM164.5 207h1.2M164.5 206.9h-.4v.7M165.4 207.6h.1M165.7 206.9h.4v.7"/>
<path d="M165.7 206.9l.3 .1v.6h-.4M165.9 204.4h.2M165.9 204.4h.1M166 204.4h.1M166.1 204.4h.1M166.2 204.4h.1M166.3 204.4h.1M166.4 204.4h.1M166.4 204.4h.2M166.6 204.4h.1M166.7 207.6h.1M166.7 205.1h.1"/>
<path d="M166.7 205v.1M166.7 205h.1M166.7 205.6h.6M166.7 205.1h.6M166.7 205.1l.1 .4M166.8 204.4h.6M166.8 204.4h.1M166.9 205l-1 .1v1.8M166.9 205v.1M166.9 204.4h.1M167.2 204.4h.1M167.3 205.6l.3 1.8"/>
<path d="M167.3 205.6h-.6v2M167.3 205.2h5.2M167.3 205.6h1.3M167.4 204.4h.1M167.4 204.4h-2v2.5M167.6 207.1l1 .1M167.6 203.5l-.3 2.1M167.6 207.3l1 .1M168.6 207.2v.4M168.6 205.2v.4M168.6 205.6v1.6M168.8 204.5l.2 .1"/>
<path d="M168.9 204.2v.3M169 204.2l-.1 .2h.3M169 204.2l-.1 .2M169 204.1l-.1 .1M169 204.6h.2M169 204.2h.1M169.1 204.2h.4v.4M169.1 204.2l.3-.1 .2 .3M169.2 204.5l.2-.1-.2 .3-.2-.1M169.3 204l-.3 .1M169.3 204l.2 .1M169.4 204.6h.1"/>
<path d="M169.4 204.4l-.2 .3-.2-.1M169.5 204.1l.2 .3M169.7 204.5l-.2 .1M169.7 204.4v.1M169.9 204.3v-.2l.1 .2M169.9 204.4h.1M169.9 204.4v.2M169.9 204.5l.1 .1M169.9 204.4l.1 .1M170.1 204.3h.1M170 204.6h.1M170 204.1v.1z"/>
<path d="M170.1 204.5h.1M170 204.5l.1 .1M170 204.5h.1M170.1 204.5v.1M170.1 204.5h-.1M170.1 204.5l-.1 .1M170.1 204.6h.1M170.1 204.1l-.1 .1M170.2 204.6h.1M170.2 204.5h.1M170.2 204.1l.1 .2-.2-.1M170.2 204.1h.1"/>
<path d="M170.2 204.2l.1 .1M170.2 204.1l.1 .1M170.3 204.6h-.1M170.3 204.5h.1M170.3 204.5v.1zM170.3 204.6v.1M170.3 204.5v.1l.1-.1M170.3 204.6h.1M170.3 204.3h.1M170.3 204.1h.1M170.4 204.1l-.1 .2M170.5 204.2h.1"/>
<path d="M170.4 204.1h.1M170.4 204.5l-.1 .2zM170.4 204.1l.1 .1M170.5 204.5v.1M170.5 204.4v.1M170.5 204.2l-.2-.1v.2M170.5 204.3h.2M170.5 204.4l-.1 .2M170.6 204.2h.1M170.6 204.1l.1 .2h-.2zM170.6 204.6h.1M170.6 204.1h.1"/>
<path d="M170.6 204.4h.1M170.6 204.4v.2M170.7 204.5h.1M170.7 204.4v.1M170.8 204.5l-.2-.1v.2M170.8 204.5l-.1 .1M170.8 204.6h.1M170.8 204.5h.1M170.8 204.4l.1 .2h-.1zM170.9 204.4h.1M171.2 207.6h3.9M171.2 207.2v.4"/>
<path d="M171.2 205.2v.4M171.2 205.6v1.6M172.2 203.5h-4.6M172.2 207.3l-1 .1M172.2 203.5l.3 1.7M172.3 207.1l-1.1 .1M172.5 205.6h-1.3M172.5 205.6l-.3 1.8M172.5 205.6h.6v2M172.5 205.6h.6M172.5 205.2v.4M173.5 207.6v-.7h1v.7"/>
<path d="M173.5 206.9h1M174.5 207.2v.2M176 207.6h18.5M176.6 207.2v-17.6h17.4v17.6h-12.7M177.7 207.2v.4M178.9 207.2v.4M181.3 207.2v-12h8v12M181.3 202.8h8M182.1 213.6l.4 .6h.5l.4-.6M182.1 207.2v.4M182.1 210.8v2.8M182.1 213.6h1.3"/>
<path d="M183.4 207.2v.4M183.4 210.8v2.8M187.2 213.6l.4 .6h.4l.4-.6M187.2 213.6h1.2M187.2 207.2v.4M187.2 210.8v2.8M188.4 207.2v.4M188.4 210.8v2.8M191.7 207.2v.4M192.9 207.2v.4M194 201.1v.6M198.2 207.6h7.3"/>
<path d="M205.5 207.6h.1M299.9 218.6l12 6.9M312.4 200.5l2.5-1.4v2.8l-2.5 1.4zM312.4 208.8l2.5-1.4v2.8l-2.5 1.4zM312.4 217.1l2.5-1.4v2.8l-2.5 1.4zM312.4 213l2.5-1.4v2.8l-2.5 1.4zM312.4 204.7l2.5-1.4v2.8l-2.5 1.3zM312.4 201.9l1.2-.7 1.3 .7M312.4 206.1l1.2-.7 1.3 .7M312.4 210.2l1.2-.7 1.3 .7M312.4 214.4l1.2-.7 1.3 .7M312.4 218.5l1.2-.7 1.3 .7"/>
<path d="M313.6 204v1.4l-.5-.4-.7 .4M313.6 208.1v1.4l-.5-.3-.7 .3M313.6 212.3v1.4l-.5-.4-.7 .4M313.6 216.4v1.4l-.5-.3-.7 .4M313.6 204l-1.2 .7M313.6 208.1l-1.2 .7M314.9 219.9l-1.3 .7v1.4l-.5-.4-.7 .4M314.9 203.3l-1.3 .7M314.9 207.4l-1.3 .7M314.9 211.6l-2.5 1.4M314.9 215.7l-2.5 1.4M323 212.2a.61 .61 0 0 1 1 0 1.47 1.47 0 0 1-1.4 1.9 1.35 1.35 0 0 1 .4-1.9z"/>
<path d="M334.3 205.7a.61 .61 0 0 1 1 0 1.47 1.47 0 0 1-1.3 1.8 1.35 1.35 0 0 1 .3-1.8zM84.8 221.2l-.3 .6 .4 .8M84.9 222.6l.2 .5M86.1 220.7l-.6-.1-.7 .6M86.1 220.7l.2 .4M86.3 221.1v.3l-.2 .1-.1-.5-.5-.1-.7 .8 .1 .5 .3 .2v.5l.5 .1 .3-.2-.3-.2 .1-.5-.3-.6 .3-.2 .3 .7 .5 .3-.1 .3-.2 .2M86.3 222.8a.69 .69 0 0 1-1.2 .3M302.1 222.4a2.09 2.09 0 0 1 2.7-.8 3.8 3.8 0 0 1-1.2 4.9 1.52 1.52 0 0 1-1.5 .6 1.52 1.52 0 0 1-1.3-1 4.6 4.6 0 0 1 1.3-3.7zM303.1 221.6a5 5 0 0 1-2.3 4M310.6 224.8l-11.8 6.7-2.2-1.2v-58.9l2.2 1.3v58.8M312.4 221.3l2.5-1.4v2.8l-2.5 1.4zM312.4 222.7l1.2-.7 1.3 .7"/>
<path d="M313.6 220.6l-1.2 .7"/>
<circle cx="87.3" cy="62.9" r="3.2"/>
<circle cx="121.9" cy="77.2" r="1.09"/>
<circle cx="121.9" cy="72.2" r="1.09"/>
<circle cx="121.9" cy="62" r="1.09"/>
<circle cx="121.9" cy="67.1" r="1.09"/>
<circle cx="152.4" cy="62" r="1.09"/>
<circle cx="152.4" cy="72.2" r="1.09"/>
<circle cx="152.4" cy="77.2" r="1.09"/>
<circle cx="152.4" cy="67.1" r="1.09"/>
<circle cx="182.7" cy="75.1" r="1.09"/>
<circle cx="187.8" cy="75.1" r="1.09"/>
<circle cx="201.7" cy="62.9" r="3.2"/>
<circle cx="121.9" cy="82.3" r="1.09"/>
<circle cx="121.9" cy="92.5" r="1.09"/>
<circle cx="121.9" cy="87.4" r="1.09"/>
<circle cx="152.4" cy="92.5" r="1.09"/>
<circle cx="152.4" cy="87.4" r="1.09"/>
<circle cx="152.4" cy="82.3" r="1.09"/>
<circle cx="182.7" cy="90.4" r="1.09"/>
<circle cx="182.7" cy="95.5" r="1.09"/>
<circle cx="182.7" cy="80.2" r="1.09"/>
<circle cx="182.7" cy="85.3" r="1.09"/>
<circle cx="187.8" cy="85.3" r="1.09"/>
<circle cx="187.8" cy="80.2" r="1.09"/>
<circle cx="187.8" cy="90.4" r="1.09"/>
<circle cx="187.8" cy="95.5" r="1.09"/>
<circle cx="182.7" cy="100.5" r="1.09"/>
<circle cx="182.7" cy="105.6" r="1.09"/>
<circle cx="182.7" cy="110.7" r="1.09"/>
<circle cx="187.8" cy="100.5" r="1.09"/>
<circle cx="187.8" cy="110.7" r="1.09"/>
<circle cx="187.8" cy="105.6" r="1.09"/>
<circle cx="87.3" cy="122.9" r="3.2"/>
<circle cx="115.8" cy="123.4" r="1.2"/>
<circle cx="115.8" cy="123.4" r=".6"/>
<circle cx="115.8" cy="123.4" r=".79"/>
<circle cx="131.8" cy="123.4" r="1.2"/>
<circle cx="131.8" cy="123.4" r=".6"/>
<circle cx="131.8" cy="123.4" r=".79"/>
<circle cx="201.7" cy="122.9" r="3.2"/>
<circle cx="310.4" cy="187.8" r=".13"/>
<circle cx="169.1" cy="204.5" r=".06"/>
<circle cx="86.1" cy="222.4" r=".17"/>
</g>
<g fill="#000">
<circle cx="84.9" cy="72.1" r=".25"/>
<circle cx="86.3" cy="72.1" r=".25"/>
<circle cx="86.6" cy="72.1" r=".25"/>
<circle cx="293.1" cy="72.1" r=".25"/>
<circle cx="293.3" cy="72.1" r=".25"/>
<circle cx="293.4" cy="72.1" r=".25"/>
<circle cx="293.6" cy="72.1" r=".25"/>
<circle cx="293.8" cy="72.1" r=".25"/>
<circle cx="294.1" cy="72.1" r=".25"/>
<circle cx="294.2" cy="72.1" r=".25"/>
<circle cx="294.4" cy="72.1" r=".25"/>
<circle cx="295.4" cy="72.1" r=".25"/>
<circle cx="296" cy="72.1" r=".25"/>
<circle cx="296.8" cy="72.1" r=".25"/>
<circle cx="297.2" cy="72.1" r=".25"/>
<circle cx="297.5" cy="72.1" r=".25"/>
<circle cx="298.7" cy="72.1" r=".25"/>
<circle cx="299.6" cy="72.1" r=".25"/>
<circle cx="281.8" cy="96.3" r=".25"/>
<circle cx="281.8" cy="97.8" r=".25"/>
<circle cx="281.8" cy="97.3" r=".25"/>
<circle cx="281.8" cy="97.1" r=".25"/>
<circle cx="281.8" cy="97.7" r=".25"/>
<circle cx="281.8" cy="97.5" r=".25"/>
<circle cx="281.8" cy="97.4" r=".25"/>
<circle cx="281.8" cy="96.6" r=".25"/>
<circle cx="283.4" cy="92" r=".25"/>
<circle cx="283.6" cy="92" r=".25"/>
<circle cx="283.7" cy="92" r=".25"/>
<circle cx="283.8" cy="96.1" r=".25"/>
<circle cx="279.7" cy="108.1" r=".25"/>
<circle cx="279.7" cy="110" r=".25"/>
<circle cx="279.7" cy="107.9" r=".25"/>
<circle cx="279.7" cy="110.4" r=".25"/>
<circle cx="279.7" cy="108.9" r=".25"/>
<circle cx="194" cy="199" r=".25"/>
<circle cx="194" cy="199.4" r=".25"/>
<circle cx="306.2" cy="186.6" r=".25"/>
<circle cx="306.4" cy="185.9" r=".25"/>
<circle cx="306.5" cy="186.3" r=".25"/>
<circle cx="306.6" cy="186.7" r=".25"/>
<circle cx="306.7" cy="185.6" r=".25"/>
<circle cx="306.7" cy="186" r=".25"/>
<circle cx="306.8" cy="186.9" r=".25"/>
<circle cx="306.9" cy="186.5" r=".25"/>
<circle cx="307" cy="186.2" r=".25"/>
<circle cx="307" cy="185.8" r=".25"/>
<circle cx="307.2" cy="186.7" r=".25"/>
<circle cx="307.4" cy="186" r=".25"/>
<circle cx="307.8" cy="187.1" r=".25"/>
<circle cx="308" cy="186.5" r=".25"/>
<circle cx="308" cy="186.6" r=".25"/>
<circle cx="308.1" cy="186.7" r=".25"/>
<circle cx="308.1" cy="186.6" r=".25"/>
<circle cx="308.3" cy="186.8" r=".25"/>
<circle cx="308.4" cy="186.6" r=".25"/>
<circle cx="308.5" cy="186.7" r=".25"/>
<circle cx="308.6" cy="186.7" r=".25"/>
<circle cx="308.6" cy="187.9" r=".25"/>
<circle cx="308.7" cy="187.5" r=".25"/>
<circle cx="309" cy="187.7" r=".25"/>
<circle cx="309.4" cy="187.7" r=".25"/>
<circle cx="309.5" cy="187.4" r=".25"/>
<circle cx="309.6" cy="188.4" r=".25"/>
<circle cx="309.9" cy="187.4" r=".25"/>
<circle cx="310" cy="187.9" r=".25"/>
<circle cx="310.6" cy="188.1" r=".25"/>
<circle cx="310.9" cy="187.9" r=".25"/>
<circle cx="310.9" cy="188.2" r=".25"/>
<circle cx="111.7" cy="207.6" r=".25"/>
<circle cx="113.9" cy="207.6" r=".25"/>
<circle cx="117.7" cy="207.6" r=".25"/>
<circle cx="124.4" cy="203.5" r=".25"/>
<circle cx="124.9" cy="203.5" r=".25"/>
<circle cx="125.2" cy="203.5" r=".25"/>
<circle cx="126.7" cy="203.5" r=".25"/>
<circle cx="127.7" cy="203.5" r=".25"/>
<circle cx="135" cy="207.6" r=".25"/>
<circle cx="135" cy="206" r=".25"/>
<circle cx="135.1" cy="206" r=".25"/>
<circle cx="136.3" cy="207.4" r=".25"/>
<circle cx="137.1" cy="206" r=".25"/>
<circle cx="137.2" cy="207.6" r=".25"/>
<circle cx="137.2" cy="206" r=".25"/>
<circle cx="149.4" cy="207.6" r=".25"/>
<circle cx="149.4" cy="206.6" r=".25"/>
<circle cx="149.4" cy="206.7" r=".25"/>
<circle cx="149.9" cy="207.4" r=".25"/>
<circle cx="150" cy="207.4" r=".25"/>
<circle cx="150.5" cy="207.6" r=".25"/>
<circle cx="164.5" cy="206.9" r=".25"/>
<circle cx="166.4" cy="204.4" r=".25"/>
<circle cx="166.5" cy="204.4" r=".25"/>
<circle cx="166.7" cy="205.1" r=".25"/>
<circle cx="166.7" cy="207.6" r=".25"/>
<circle cx="167.4" cy="205.6" r=".25"/>
<circle cx="167.4" cy="205.2" r=".25"/>
<circle cx="168.8" cy="204.4" r=".25"/>
<circle cx="169" cy="204.6" r=".25"/>
<circle cx="169.1" cy="204.2" r=".25"/>
<circle cx="169.2" cy="204.5" r=".25"/>
<circle cx="169.4" cy="204.6" r=".25"/>
<circle cx="169.4" cy="204.4" r=".25"/>
<circle cx="169.5" cy="204.3" r=".25"/>
<circle cx="169.5" cy="204.6" r=".25"/>
<circle cx="169.7" cy="204.4" r=".25"/>
<circle cx="170" cy="204.6" r=".25"/>
<circle cx="170" cy="204.5" r=".25"/>
<circle cx="170.1" cy="204.6" r=".25"/>
<circle cx="170.2" cy="204.5" r=".25"/>
<circle cx="170.3" cy="204.6" r=".25"/>
<circle cx="170.3" cy="204.3" r=".25"/>
<circle cx="170.5" cy="204.2" r=".25"/>
<circle cx="170.5" cy="204.3" r=".25"/>
<circle cx="170.6" cy="204.2" r=".25"/>
<circle cx="170.6" cy="204.6" r=".25"/>
<circle cx="170.6" cy="204.1" r=".25"/>
<circle cx="170.7" cy="204.3" r=".25"/>
<circle cx="170.8" cy="204.5" r=".25"/>
<circle cx="170.8" cy="204.6" r=".25"/>
<circle cx="170.9" cy="204.4" r=".25"/>
<circle cx="170.9" cy="204.5" r=".25"/>
<circle cx="170.9" cy="204.6" r=".25"/>
<circle cx="172.4" cy="205.2" r=".25"/>
<circle cx="172.4" cy="205.6" r=".25"/>
<circle cx="174.5" cy="207.4" r=".25"/>
<circle cx="174.5" cy="207.2" r=".25"/>
<circle cx="194" cy="201.7" r=".25"/>
<circle cx="194" cy="201.3" r=".25"/>
</g>
<!-- layer: Visible Narrow -->
<g fill="none" stroke="#000" stroke-width=".25">
<path d="M319.1 157.6h-.1M320.2 157.8l-1.2-.2-5.2 3 .8 .5M313.6 160.8h.1M313.7 160.6l-.1 .2M314.3 161.2l-.7-.3v.7M306.3 186.5h.1M306.5 185.9h.1M306.6 186.7h.1M306.7 186.9h.1M306.7 186.6h.1M306.7 186h.1M306.8 186.1v.1"/>
<path d="M306.9 185.9h.1M306.9 186.6h.1M307 185.9h.1M307.1 186.6v.1M307.2 185.9h.1M307.3 187.2h.1M307.5 187.3h.1M307.7 187h.1M307.7 187.2h.1M307.8 187.1h.1M307.8 186.6h.1M308 186.7h.1"/>
<path d="M308 186.5h.1M308 186.3h.1M308 186.6h.1M308.1 186.6h.1M308.1 186.5h.1M308.1 186.3h.1M308.1 186.8h.1M308.2 186.5h.1M308.3 186.7h.1M308.4 186.6h.1M308.5 186.6h.1M308.5 186.7h.1"/>
<path d="M308.9 188.3h.1M309 187.4h.1M309.4 188.4h.1M309.6 187.5h.1M309.7 188.5h.1M309.8 187.5h.1M310.1 188h.1M310.2 188.6h.1M310.6 187.8h.1M310.7 188.5h.1M310.9 188.2h.1"/>
</g>
<!-- layer: BORDER -->
<g fill="none" stroke="#000" stroke-width=".25">
<path d="M20 10.1h390v276.9h-390zM65 5.1v5M115 5.1v5M165 5.1v5M215 5.1v10M265 5.1v5M315 5.1v5M365 5.1v5M15 52.9h5M410 52.9h5M15 100.7h5M410 100.7h5"/>
<path d="M15 148.6h10M405 148.6h10M15 196.4h5M410 196.4h5M15 244.2h5M410 244.2h5M65 287v5M115 287v5M165 287v5M215 282.1v9.9M265 287v5M315 287v5"/>
<path d="M365 287v5"/>
</g>
<!-- layer: TITLEBLOCK -->
<path d="M230 240.1h180v46.9h-180zM230 250h180M254 240.1v9.9M288 240.1v46.9M349 240.1v46.9M288 260.1h122M349 277.1h61M359 277.1v9.9M395 277.1v9.9" fill="none" stroke="#000" stroke-width=".36"/>
<!-- layer: FD_Dimensions -->
<g fill="none" stroke="#000" stroke-width=".25">
<path d="M265.9 24.2v67.1M269.3 26.3h11.1M283.8 24.2v30.6M283.8 26.3h38.2M68.7 56.9h10.5M81.3 44.4v10.4M84.8 46.4h119.3M207.6 44.4v10.4M287 40.6v14.2M290.5 42.7h10M304 40.6v29.4M304 42.7h38.1"/>
<path d="M70.8 60.4v65M68.7 128.9h10.5"/>
</g>
<path d="M265.9 26.3l3.4-.6v1.2zM280.4 25.7l3.4 .6-3.4 .6zM81.3 46.4l3.5-.5v1.1zM204.1 45.9l3.5 .5-3.5 .6zM287 42.7l3.5-.6v1.2zM300.5 42.1l3.5 .6-3.5 .6zM70.8 56.9l.6 3.5h-1.2zM70.2 125.4h1.2l-.6 3.5z" fill="#000" stroke="#000" stroke-width=".25"/>
<!-- layer: Leaders -->
<path d="M204 125.1l2.3 2.7-1 .6z" fill="#000" stroke="#000" stroke-width=".25"/>
<path d="M205.8 128.1l11 17.6h49.6" fill="none" stroke="#000" stroke-width=".25"/>
<text font-size="9.8" x="22.4" y="283.7">Top View</text>
<g font-size="7">
<text x="289" y="270.6">Display Driver 2&quot;</text>
<text x="360.6" y="272.3">KC-01-1902</text>
<text x="289" y="278.1">Kerbal Controller Mk1</text>
</g>
<g font-size="4.9">
<text x="288.5" y="23.9">9.00mm [.35in]</text>
<text x="308.7" y="40.3">8.50mm [.33in]</text>
<text x="125.6" y="44.1">63.20mm [2.49in]</text>
<text x="68.4" y="111.7" transform="rotate(-90 68.4 111.7)">36.00mm [1.42in]</text>
<text x="220.2" y="144.7">4x Ø3.20mm [Ø.13in]</text>
<text x="255" y="248.5">Scale 2:1</text>
<text x="289" y="248.5">J. Rostoker</text>
<text x="326.2" y="248.5">6/20/2026</text>
<text x="350" y="248.5">J. Kerman</text>
<text x="387.2" y="248.5">6/20/2026</text>
<text x="289" y="258.6">PCB Fabrication Drawing</text>
<text x="350" y="258.6">RELEASED</text>
<text x="350" y="285.7">V2.0</text>
<text x="360" y="285.5">6/20/2026</text>
<text x="399.1" y="285.7">1/3</text>
</g>
<g font-size="3.5">
<text x="39" y="8.8">1</text>
<text x="89" y="8.8">2</text>
<text x="139" y="8.8">3</text>
<text x="189" y="8.8">4</text>
<text x="239" y="8.8">5</text>
<text x="289" y="8.8">6</text>
<text x="339" y="8.8">7</text>
<text x="389" y="8.8">8</text>
<text x="16.3" y="30.2">A</text>
<text x="411.3" y="30.2">A</text>
<text x="16.3" y="78">B</text>
<text x="411.3" y="78">B</text>
<text x="16.2" y="125.9">C</text>
<text x="411.2" y="125.9">C</text>
<text x="16.2" y="173.7">D</text>
<text x="411.2" y="173.7">D</text>
<text x="16.3" y="221.6">E</text>
<text x="411.3" y="221.6">E</text>
<text x="16.4" y="269.4">F</text>
<text x="411.4" y="269.4">F</text>
<text x="39" y="290.8">1</text>
<text x="89" y="290.8">2</text>
<text x="139" y="290.8">3</text>
<text x="189" y="290.8">4</text>
<text x="239" y="290.8">5</text>
<text x="289" y="290.8">6</text>
<text x="339" y="290.8">7</text>
<text x="389" y="290.8">8</text>
</g>
<g font-size="2.5">
<text x="231" y="242.9">Dept.</text>
<text x="255" y="242.9">Technical reference</text>
<text x="289" y="242.9">Created by</text>
<text x="350" y="242.9">Approved by</text>
<text x="289" y="252.8">Document type</text>
<text x="350" y="252.8">Document status</text>
<text x="289" y="262.9">Title</text>
<text x="350" y="262.9">DWG No.</text>
<text x="350" y="279.9">Rev.</text>
<text x="360" y="279.9">Date of issue</text>
<text x="396" y="279.9">Sheet</text>
</g>
</svg>
